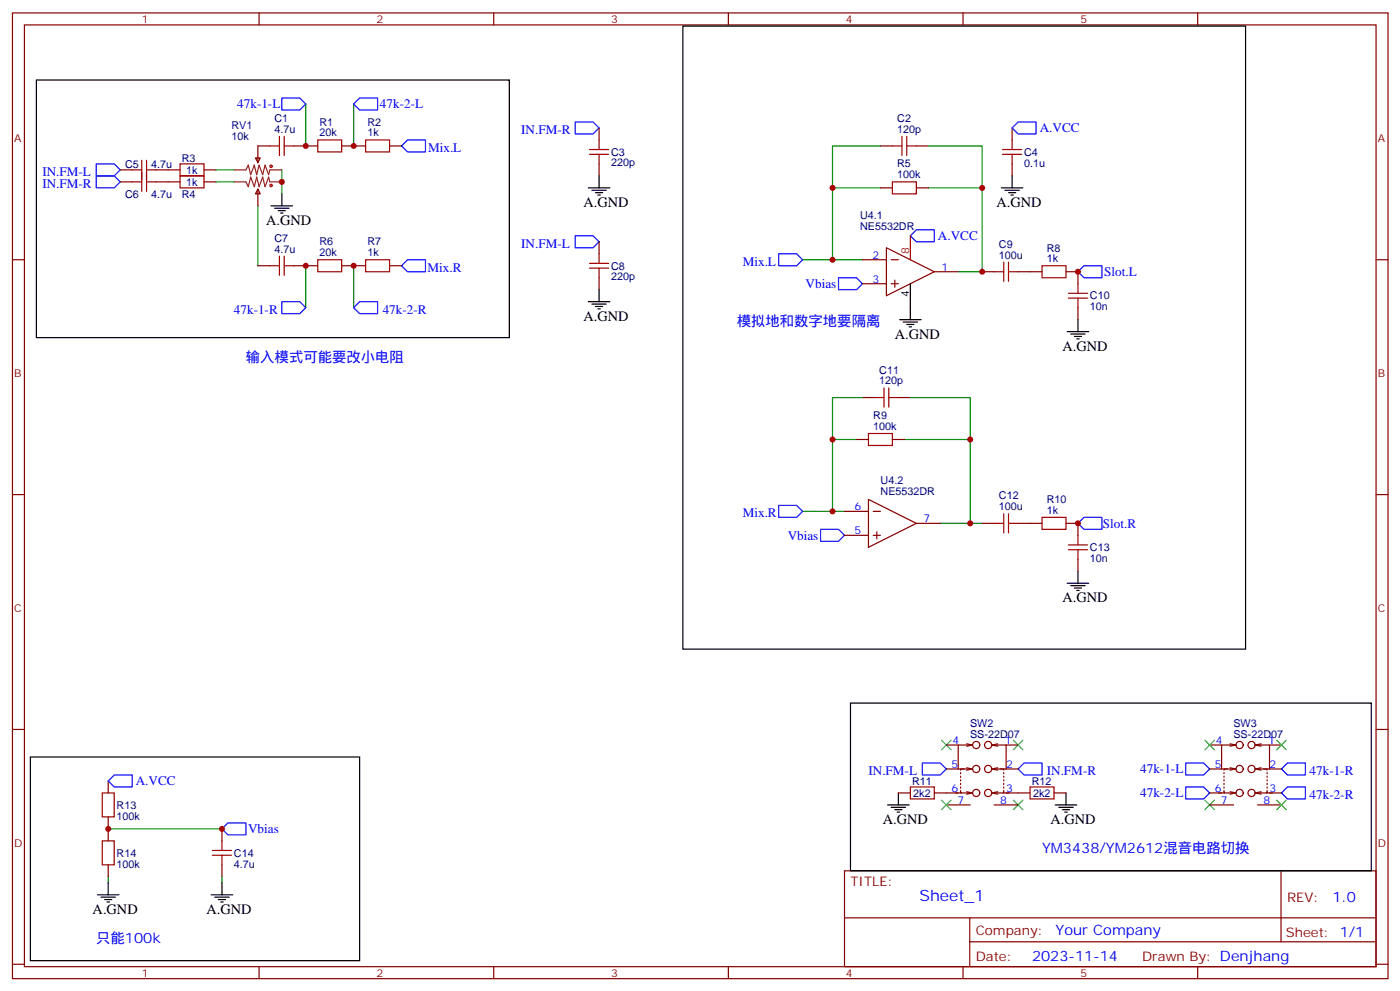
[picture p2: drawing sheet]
<svg xmlns="http://www.w3.org/2000/svg" width="413mm" height="292mm" viewBox="0 0 413 292" stroke-linecap="round" stroke-linejoin="round" font-family="sans-serif">
<g fill="none" stroke="#870000" stroke-width=".35">
<path d="M3.7 3.8h405.3v284.3h-405.3zM7.2 7.3h398.3v277.3h-398.3zM76.3 3.8v3.5M145.5 3.8v3.5M214.6 3.8v3.5M283.8 3.8v3.5M352.9 3.8v3.5M176.5 37.7v3.5M298.2 37.7v3.5M35.4 50h3.5M35.4 53.6h3.5M46 50h7.1"/>
<path d="M46 53.6h7.1M60.1 50h3.5M60.1 53.6h3.5M75.3 46.5h1.4l-.7 1.4zM76 55.7l.7 1.4h-1.4zM76 55.7v4.9M79.5 43h-3.5v4.9M86.6 43h7M100.7 43h7M114.8 43h3.5M176.5 48.3v3.5M259.4 43h3.6"/>
<path d="M259.4 55.3h3.6M270 43h3.5M270 55.3h3.5M298.2 48.3v3.5M3.7 76.5h3.5M76 78.2h3.5M86.6 78.2h7M100.7 78.2h7M114.8 78.2h3.5M176.5 71.2v3.5M254.1 76.5h7.1M261.2 73l14.1 7-14.1 7.1z"/>
<path d="M262.6 76.5h2.1M405.5 76.5h3.5M176.5 81.8v3.5M254.1 83.5h7.1M262.6 83.5h2.1M263.7 82.5v2.1M275.3 80h7.1M289.4 80h3.5M300 80h7.1M314.1 80h3.5v3.5M317.6 90.6v3.5M254.1 117.1h3.6"/>
<path d="M264.7 117.1h3.6M252.4 129.4h3.5M263 129.4h3.5M3.7 145.6h3.5M248.8 150.6h7.1M248.8 157.6h7.1M255.9 147l14.1 7.1-14.1 7zM257.3 150.6h2.1M257.3 157.6h2.1M258.4 156.6v2.1M270 154.1h7.1M289.4 154.1h3.5"/>
<path d="M300 154.1h7.1M314.1 154.1h3.5v3.5M405.5 145.6h3.5M317.6 164.7v3.5M3.7 214.8h3.5M278.8 219.4h3.6M284.8 219l1.8 .4M286.6 219.4h-4.2v7M286.6 219.4l-1.8 .3M292.2 219.4h4.3v7M292.2 219.4l1.8 .3M294 219l-1.8 .4"/>
<path d="M296.5 219.4h3.5M356.4 219.4h3.6M362.4 219l1.8 .4M364.2 219.4h-4.2v7M364.2 219.4l-1.8 .3M369.9 219.4h4.2v7M369.9 219.4l1.7 .3M371.6 219l-1.7 .4M374.1 219.4h3.5M405.5 214.8h3.5M31.9 229.9v3.6M264.7 233.5h3.6"/>
<path d="M275.3 233.5h7.9M278.8 226.4h5.3M278.8 237h7.1M283.1 232.8v.7h2.8M283.1 227.5v.3M283.1 228.5v.4M283.1 229.6v.3M283.1 230.6v.4M283.1 231.7v.4M284.8 233.1l1.8 .4-1.8 .3M284.8 226.1l1.8 .3-1.8 .4M285.9 226.4h-2.8v.4"/>
<path d="M292.2 226.4l1.8 .4M292.2 233.5l1.8 .3M292.9 226.4h2.9v.4M292.9 237h7.1M294 226.1l-1.8 .3M294 233.1l-1.8 .4M294.7 226.4h5.3M295.6 233.5h7.9M295.8 232.8v.7h-2.9M295.8 227.5v.3M295.8 228.5v.4M295.8 229.6v.3"/>
<path d="M295.8 230.6v.4M295.8 231.7v.4M310.6 233.5h3.5M356.4 226.4h5.3M356.4 233.5h4.5M356.4 237h7.1M360.7 232.8v.7h2.8M360.7 227.5v.3M360.7 228.5v.4M360.7 229.6v.3M360.7 230.6v.4M360.7 231.7v.4"/>
<path d="M362.4 233.1l1.8 .4-1.8 .3M362.4 226.1l1.8 .3-1.8 .4M363.5 226.4h-2.8v.4M369.9 226.4l1.7 .4M369.9 233.5l1.7 .3M370.6 226.4h2.8v.4M370.6 237h7M371.6 226.1l-1.7 .3M371.6 233.1l-1.7 .4M372.3 226.4h5.3M373.2 233.5h4.4M373.4 232.8v.7h-2.8"/>
<path d="M373.4 227.5v.3M373.4 228.5v.4M373.4 229.6v.3M373.4 230.6v.4M373.4 231.7v.4M31.9 240.5v7.1M31.9 254.6v3.6M65.4 244.1v3.5M65.4 254.6v3.6M248.8 256.4h156.7v28.2h-156.7zM377.5 256.4v20.9M248.9 270.2h156.5"/>
<path d="M285.8 277.3h119.6M285.8 270.2v14.2M3.7 283.9h3.5M76.3 284.6v3.5M145.5 284.6v3.5M214.6 284.6v3.5M283.8 284.6v3.5M352.9 284.6v3.5M405.5 283.9h3.5"/>
<circle cx="287.7" cy="219.4" r="1.06"/>
<circle cx="291.2" cy="219.4" r="1.06"/>
<circle cx="365.3" cy="219.4" r="1.06"/>
<circle cx="368.8" cy="219.4" r="1.06"/>
<circle cx="287.7" cy="233.5" r="1.06"/>
<circle cx="287.7" cy="226.4" r="1.06"/>
<circle cx="291.2" cy="226.4" r="1.06"/>
<circle cx="291.2" cy="233.5" r="1.06"/>
<circle cx="365.3" cy="226.4" r="1.06"/>
<circle cx="365.3" cy="233.5" r="1.06"/>
<circle cx="368.8" cy="226.4" r="1.06"/>
<circle cx="368.8" cy="233.5" r="1.06"/>
</g>
<g fill="none" stroke="#008700" stroke-width=".35">
<path d="M90.1 30.6v12.4M104.2 30.6v12.4M63.6 50h5.3M63.6 53.6h5.3M83 50v7.1M259.4 55.3h-14.1v21.2M259.4 43h-14.1v12.3M273.5 55.3h15.9v24.7h-7M273.5 43h15.9v12.3M76 60.6v17.6M90.1 78.2v12.4M104.2 78.2v12.4"/>
<path d="M236.5 76.5h17.6M254.1 117.1h-8.8v12.3M268.3 117.1h17.6v12.3M252.4 129.4h-7.1v21.2M266.5 129.4h19.4v24.7h-8.8M236.5 150.6h12.3M285.9 154.1h3.5M31.9 244.1h33.5M31.9 258.2v1.7M65.4 258.2v1.7"/>
</g>
<g fill="none" stroke="#a10000" stroke-width=".35">
<path d="M38.9 50h2.9M38.9 53.6h2.9M41.8 47.2v9.2M43.2 50h2.8M43.2 47.2v9.2M43.2 53.6h2.8M53.1 48.3h7v3.5h-7zM53.1 51.8h7v3.5h-7zM79.5 43h2.8M82.3 40.1v5.7M83.7 43h2.9M83.7 40.1v5.7"/>
<path d="M93.6 41.2h7.1v3.5h-7.1zM107.7 41.2h7.1v3.5h-7.1zM173.7 45.4h5.7M173.7 44h5.7M176.5 41.2v2.8M176.5 45.4v2.9M263 53.6h7v3.5h-7zM263 43h2.8M265.8 40.1v5.7M267.2 43h2.8M267.2 40.1v5.7M295.4 45.4h5.7"/>
<path d="M295.4 44h5.7M298.2 41.2v2.8M298.2 45.4v2.9M79.5 78.2h2.8M82.3 75.4v5.7M83.7 75.4v5.7M83.7 78.2h2.9M93.6 76.5h7.1v3.5h-7.1zM107.7 76.5h7.1v3.5h-7.1zM173.7 79h5.7M173.7 77.5h5.7M176.5 74.7v2.8"/>
<path d="M176.5 79v2.8M295.8 77.2v5.6M297.2 77.2v5.6M307.1 78.2h7v3.6h-7zM292.9 80h2.9M297.2 80h2.8M314.8 87.8h5.7M314.8 86.4h5.7M317.6 83.5v2.9M317.6 87.8v2.8M257.7 117.1h2.8M260.5 114.2v5.7"/>
<path d="M261.9 117.1h2.8M261.9 114.2v5.7M255.9 127.6h7.1v3.6h-7.1zM292.9 154.1h2.9M295.8 151.3v5.6M297.2 151.3v5.6M297.2 154.1h2.8M307.1 152.3h7v3.6h-7zM317.6 157.6v2.8M314.8 161.9h5.7M314.8 160.4h5.7M317.6 161.9v2.8"/>
<path d="M30.1 233.5h3.6v7h-3.6zM268.3 231.7h7v3.5h-7zM303.5 231.7h7.1v3.5h-7.1zM30.1 247.6h3.6v7h-3.6zM62.6 251.8h5.6M62.6 250.4h5.6M65.4 247.6v2.8M65.4 251.8v2.8"/>
<circle cx="79.9" cy="49" r=".35"/>
<circle cx="79.9" cy="54.6" r=".35"/>
</g>
<g fill="none" stroke="#00f" stroke-width=".35">
<path d="M83 28.9h5.3l1.8 1.7-1.8 1.8h-5.3zM104.2 30.6l1.8-1.7h5.3v3.5h-5.3zM169.5 35.9h5.3l1.7 1.8-1.7 1.7h-5.3zM298.2 37.7l1.8-1.8h5.3v3.5h-5.3zM28.4 48.3h5.3l1.7 1.7-1.7 1.8h-5.3zM28.4 51.8h5.3l1.7 1.8-1.7 1.7h-5.3zM120.1 41.2h5.3v3.5h-5.3l-1.8-1.7zM120.1 76.5h5.3v3.5h-5.3l-1.8-1.8zM169.5 69.4h5.3l1.7 1.8-1.7 1.8h-5.3zM229.4 74.7h5.3l1.8 1.8-1.8 1.7h-5.3zM270 67.7h5.3v3.5h-5.3l-1.7-1.8zM83 88.8h5.3l1.8 1.8-1.8 1.8h-5.3z"/>
<path d="M106 88.8h5.3v3.6h-5.3l-1.8-1.8zM247.1 81.8h5.3l1.7 1.7-1.7 1.8h-5.3zM317.6 80l1.8-1.8h5.3v3.6h-5.3zM229.4 148.8h5.3l1.8 1.8-1.8 1.7h-5.3zM241.8 155.9h5.3l1.7 1.7-1.7 1.8h-5.3zM317.6 154.1l1.8-1.8h5.3v3.6h-5.3zM33.7 228.2h5.2v3.5h-5.2l-1.8-1.8zM271.8 224.6h5.3l1.7 1.8-1.7 1.8h-5.3zM301.8 224.6h5.3v3.6h-5.3l-1.8-1.8zM349.4 231.7h5.3l1.7 1.8-1.7 1.7h-5.3zM349.4 224.6h5.3l1.7 1.8-1.7 1.8h-5.3zM379.4 231.7h5.3v3.5h-5.3l-1.8-1.7z"/>
<path d="M379.4 224.6h5.3v3.6h-5.3l-1.8-1.8zM67.2 242.3h5.3v3.5h-5.3l-1.8-1.7z"/>
</g>
<g fill="none" stroke="#000" stroke-width=".35">
<path d="M201.2 7.7h165.8v183.4h-165.8zM10.7 23.6h139.4v75.8h-139.4zM83 57.1v3.5M173.4 55.3h6.3M174.4 56h4.2M175.5 56.7h2.1M176.2 57.4h.7M176.5 51.8v3.5M295.1 55.3h6.3M296.1 56h4.3M297.2 56.7h2.1M297.9 57.4h.7"/>
<path d="M298.2 51.8v3.5M79.9 60.6h6.3M80.9 61.3h4.3M82 62h2.1M82.7 62.7h.7M173.4 88.8h6.3M174.4 89.5h4.2M175.5 90.2h2.1M176.2 90.9h.7M176.5 85.3v3.5M265.1 94.1h6.3M266.1 94.8h4.3"/>
<path d="M267.2 95.5h2.1M267.9 96.2h.7M268.3 83.5v10.6M314.5 97.6h6.3M315.5 98.4h4.3M316.6 99.1h2.1M317.3 99.8h.7M317.6 94.1v3.5M314.5 171.7h6.3M315.5 172.4h4.3M316.6 173.1h2.1M317.3 173.8h.7"/>
<path d="M317.6 168.2v3.5M250.6 207h153.5v49.4h-153.5zM9 222.9h97v60h-97zM261.5 237h6.4M262.6 237.7h4.2M263.7 238.4h2.1M264.4 239.1h.7M264.7 233.5v3.5M310.9 237h6.4M312 237.7h4.2M313.1 238.4h2.1M313.8 239.1h.7"/>
<path d="M314.1 233.5v3.5M31.9 259.9v3.6M65.4 259.9v3.6M28.7 263.5h6.4M29.8 264.2h4.2M30.8 264.9h2.1M31.5 265.6h.7M62.2 263.5h6.4M63.3 264.2h4.2M64.3 264.9h2.2M65.1 265.6h.7"/>
</g>
<g fill="none" stroke="#3c3" stroke-width=".35">
<path d="M277.4 217.9l2.8 2.9M280.2 217.9l-2.8 2.9M298.6 217.9l2.8 2.9M301.4 217.9l-2.8 2.9M355 217.9l2.9 2.9M357.9 217.9l-2.9 2.9M376.2 217.9l2.8 2.9M379 217.9l-2.8 2.9M277.4 235.6l2.8 2.8M280.2 235.6l-2.8 2.8M298.6 235.6l2.8 2.8M301.4 235.6l-2.8 2.8"/>
<path d="M355 235.6l2.9 2.8M357.9 235.6l-2.9 2.8M376.2 235.6l2.8 2.8M379 235.6l-2.8 2.8"/>
</g>
<path d="M68.9 50h3.6l.7-1.4 .7 2.8 1-2.8 .7 2.8 .7-2.8 1.1 2.8 .7-2.8 1.1 2.8 .3-1.4h3.5M68.9 53.6h3.6l.7 1.4 .7-2.9 1 2.9 .7-2.9 .7 2.9 1.1-2.9 .7 2.9 1.1-2.9 .3 1.5h3.5" fill="none" stroke="#8c2424" stroke-width=".35"/>
<path d="M268.3 69.4v7.1" fill="none" stroke="#f00" stroke-width=".35"/>
<g fill="#c00">
<circle cx="285.9" cy="154.1" r=".88"/>
<circle cx="245.3" cy="76.5" r=".88"/>
<circle cx="245.3" cy="55.3" r=".88"/>
<circle cx="289.4" cy="55.3" r=".88"/>
<circle cx="245.3" cy="150.6" r=".88"/>
<circle cx="245.3" cy="129.4" r=".88"/>
<circle cx="285.9" cy="129.4" r=".88"/>
<circle cx="31.9" cy="244.1" r=".88"/>
<circle cx="90.1" cy="78.2" r=".88"/>
<circle cx="90.1" cy="43" r=".88"/>
<circle cx="104.2" cy="43" r=".88"/>
<circle cx="104.2" cy="78.2" r=".88"/>
<circle cx="83" cy="53.6" r=".88"/>
<circle cx="317.6" cy="80" r=".88"/>
<circle cx="317.6" cy="154.1" r=".88"/>
<circle cx="65.4" cy="244.1" r=".88"/>
<circle cx="289.4" cy="80" r=".88"/>
</g>
<text font-size="4.6" fill="#00f" x="270.9" y="265.4">Sheet_1</text>
<g font-size="4.2">
<text x="171.9" y="61">A.GND</text>
<text x="293.7" y="61">A.GND</text>
<text x="78.5" y="66.3">A.GND</text>
<text x="171.9" y="94.5">A.GND</text>
<text x="263.7" y="99.8">A.GND</text>
<text x="313.1" y="103.3">A.GND</text>
<text x="313.1" y="177.4">A.GND</text>
<text x="260.1" y="242.6">A.GND</text>
<text x="309.5" y="242.6">A.GND</text>
<text x="27.3" y="269.1">A.GND</text>
<text x="60.8" y="269.1">A.GND</text>
</g>
<g font-size="4.2" fill="#00f">
<text x="217.1" y="95.9">模拟地和数字地要隔离</text>
<text x="72.5" y="106.5">输入模式可能要改小电阻</text>
<text x="307.1" y="251.1">YM3438/YM2612混音电路切换</text>
<text x="392.6" y="265.7">1.0</text>
<text x="311" y="275.2">Your Company</text>
<text x="28.4" y="277.6">只能100k</text>
<text x="304.1" y="283">2023-11-14</text>
</g>
<g font-size="3.9" fill="#00f">
<text x="69.9" y="31.9">47k-1-L</text>
<text x="112" y="31.9">47k-2-L</text>
<text x="153.6" y="39.4">IN.FM-R</text>
<text x="306.4" y="38.9">A.VCC</text>
<text x="126.1" y="44.7">Mix.L</text>
<text x="12.5" y="51.8">IN.FM-L</text>
<text x="12.5" y="55.3">IN.FM-R</text>
<text x="276.4" y="70.7">A.VCC</text>
<text x="153.6" y="73">IN.FM-L</text>
<text x="125.9" y="80">Mix.R</text>
<text x="218.9" y="78.2">Mix.L</text>
<text x="325.4" y="81.3">Slot.L</text>
<text x="237.4" y="84.8">Vbias</text>
<text x="68.9" y="92.4">47k-1-R</text>
<text x="112.8" y="92.4">47k-2-R</text>
<text x="218.9" y="152.3">Mix.R</text>
<text x="325" y="155.3">Slot.R</text>
<text x="232.1" y="158.9">Vbias</text>
<text x="336" y="227.7">47k-1-L</text>
<text x="40" y="231.2">A.VCC</text>
<text x="255.9" y="228.2">IN.FM-L</text>
<text x="308.5" y="228.2">IN.FM-R</text>
<text x="385.9" y="228.2">47k-1-R</text>
<text x="336" y="234.7">47k-2-L</text>
<text x="385.9" y="235.2">47k-2-R</text>
<text x="73.1" y="245.3">Vbias</text>
</g>
<g font-size="3.9" fill="#800">
<text x="250.6" y="261">TITLE:</text>
<text x="379.2" y="265.7">REV:</text>
<text x="287.5" y="275.2">Company:</text>
<text x="378.9" y="275.8">Sheet: 1/1</text>
<text x="287.5" y="282.9">Date:</text>
<text x="336.6" y="282.9">Drawn By: Denjhang</text>
</g>
<g font-size="3.2" fill="#800">
<text x="41.8" y="6.8">1</text>
<text x="110.9" y="6.8">2</text>
<text x="180.1" y="6.8">3</text>
<text x="249.2" y="6.8">4</text>
<text x="318.3" y="6.8">5</text>
<text x="4.2" y="41.9">A</text>
<text x="406" y="41.9">A</text>
<text x="4.2" y="111.1">B</text>
<text x="406" y="111.1">B</text>
<text x="4.2" y="180.2">C</text>
<text x="406" y="180.2">C</text>
<text x="4.2" y="249.3">D</text>
<text x="406" y="249.3">D</text>
<text x="41.8" y="287.6">1</text>
<text x="110.9" y="287.6">2</text>
<text x="180.1" y="287.6">3</text>
<text x="249.2" y="287.6">4</text>
<text x="318.3" y="287.6">5</text>
</g>
<g font-size="3.2" fill="#000080">
<text x="264.4" y="35.9">C2</text>
<text x="68.2" y="41.2">10k</text>
<text x="68.2" y="38.1">RV1</text>
<text x="80.9" y="39.1">4.7u</text>
<text x="80.9" y="36.1">C1</text>
<text x="94.1" y="40.1">20k</text>
<text x="94.1" y="37">R1</text>
<text x="108.2" y="40.1">1k</text>
<text x="108.2" y="37">R2</text>
<text x="264.4" y="39.1">120p</text>
<text x="53.6" y="47.6">R3</text>
<text x="180.1" y="45.9">C3</text>
<text x="301.8" y="45.9">C4</text>
<text x="36.8" y="49.4">C5</text>
<text x="44.6" y="49.4">4.7u</text>
<text x="54.8" y="51.2">1k</text>
<text x="180.1" y="49">220p</text>
<text x="264.4" y="52.5">100k</text>
<text x="264.4" y="49.3">R5</text>
<text x="301.8" y="49">0.1u</text>
<text x="36.8" y="58.2">C6</text>
<text x="44.6" y="58.2">4.7u</text>
<text x="53.6" y="58.2">R4</text>
<text x="54.8" y="54.7">1k</text>
<text x="253.4" y="64.5">U4.1</text>
<text x="80.9" y="71.3">C7</text>
<text x="253.4" y="67.7">NE5532DR</text>
<text x="80.9" y="74.4">4.7u</text>
<text x="94.1" y="75.4">20k</text>
<text x="94.1" y="72.2">R6</text>
<text x="108.2" y="75.4">1k</text>
<text x="108.2" y="72.2">R7</text>
<text x="294.4" y="76.1">100u</text>
<text x="294.4" y="73">C9</text>
<text x="308.5" y="77.2">1k</text>
<text x="308.5" y="74.1">R8</text>
<text x="180.1" y="82.5">220p</text>
<text x="180.1" y="79.4">C8</text>
<text x="321.2" y="88.2">C10</text>
<text x="321.2" y="91.4">10n</text>
<text x="259.1" y="113.2">120p</text>
<text x="259.1" y="110">C11</text>
<text x="257.3" y="123.4">R9</text>
<text x="257.3" y="126.6">100k</text>
<text x="259.5" y="142.6">U4.2</text>
<text x="259.5" y="145.8">NE5532DR</text>
<text x="294.4" y="147">C12</text>
<text x="308.5" y="148.2">R10</text>
<text x="294.4" y="150.2">100u</text>
<text x="308.5" y="151.3">1k</text>
<text x="321.2" y="165.5">10n</text>
<text x="321.2" y="162.3">C13</text>
<text x="285.9" y="214.2">SW2</text>
<text x="363.5" y="214.2">SW3</text>
<text x="285.9" y="217.2">SS-22D07</text>
<text x="363.5" y="217.2">SS-22D07</text>
<text x="268.8" y="231.1">R11</text>
<text x="304" y="231.1">R12</text>
<text x="34.4" y="238.1">R13</text>
<text x="269.1" y="234.6">2k2</text>
<text x="304.4" y="234.6">2k2</text>
<text x="34.4" y="241.4">100k</text>
<text x="34.4" y="255.5">100k</text>
<text x="34.4" y="252.2">R14</text>
<text x="68.9" y="255.5">4.7u</text>
<text x="68.9" y="252.3">C14</text>
</g>
<g font-size="3.2" fill="#00f">
<text x="257.1" y="76.1">2</text>
<text x="257.1" y="83.2">3</text>
<text x="277.4" y="79.7">1</text>
<text x="251.8" y="150.2">6</text>
<text x="272.1" y="153.7">7</text>
<text x="251.8" y="157.3">5</text>
<text x="280.7" y="219">4</text>
<text x="296.1" y="219">1</text>
<text x="358.3" y="219">4</text>
<text x="373.7" y="219">1</text>
<text x="280.3" y="226.1">5</text>
<text x="296.5" y="226.1">2</text>
<text x="358" y="226.1">5</text>
<text x="374.1" y="226.1">2</text>
<text x="280.3" y="233.1">6</text>
<text x="296.5" y="233.1">3</text>
<text x="358" y="233.1">6</text>
<text x="374.1" y="233.1">3</text>
<text x="282.1" y="236.6">7</text>
<text x="294.7" y="236.6">8</text>
<text x="359.7" y="236.6">7</text>
<text x="372.3" y="236.6">8</text>
</g>
<text font-size="3.2" fill="#f00" x="267.9" y="74.7" transform="rotate(-90 267.9 74.7)">8</text>
<text font-size="3.2" x="267.9" y="87.3" transform="rotate(-90 267.9 87.3)">4</text>
</svg>
